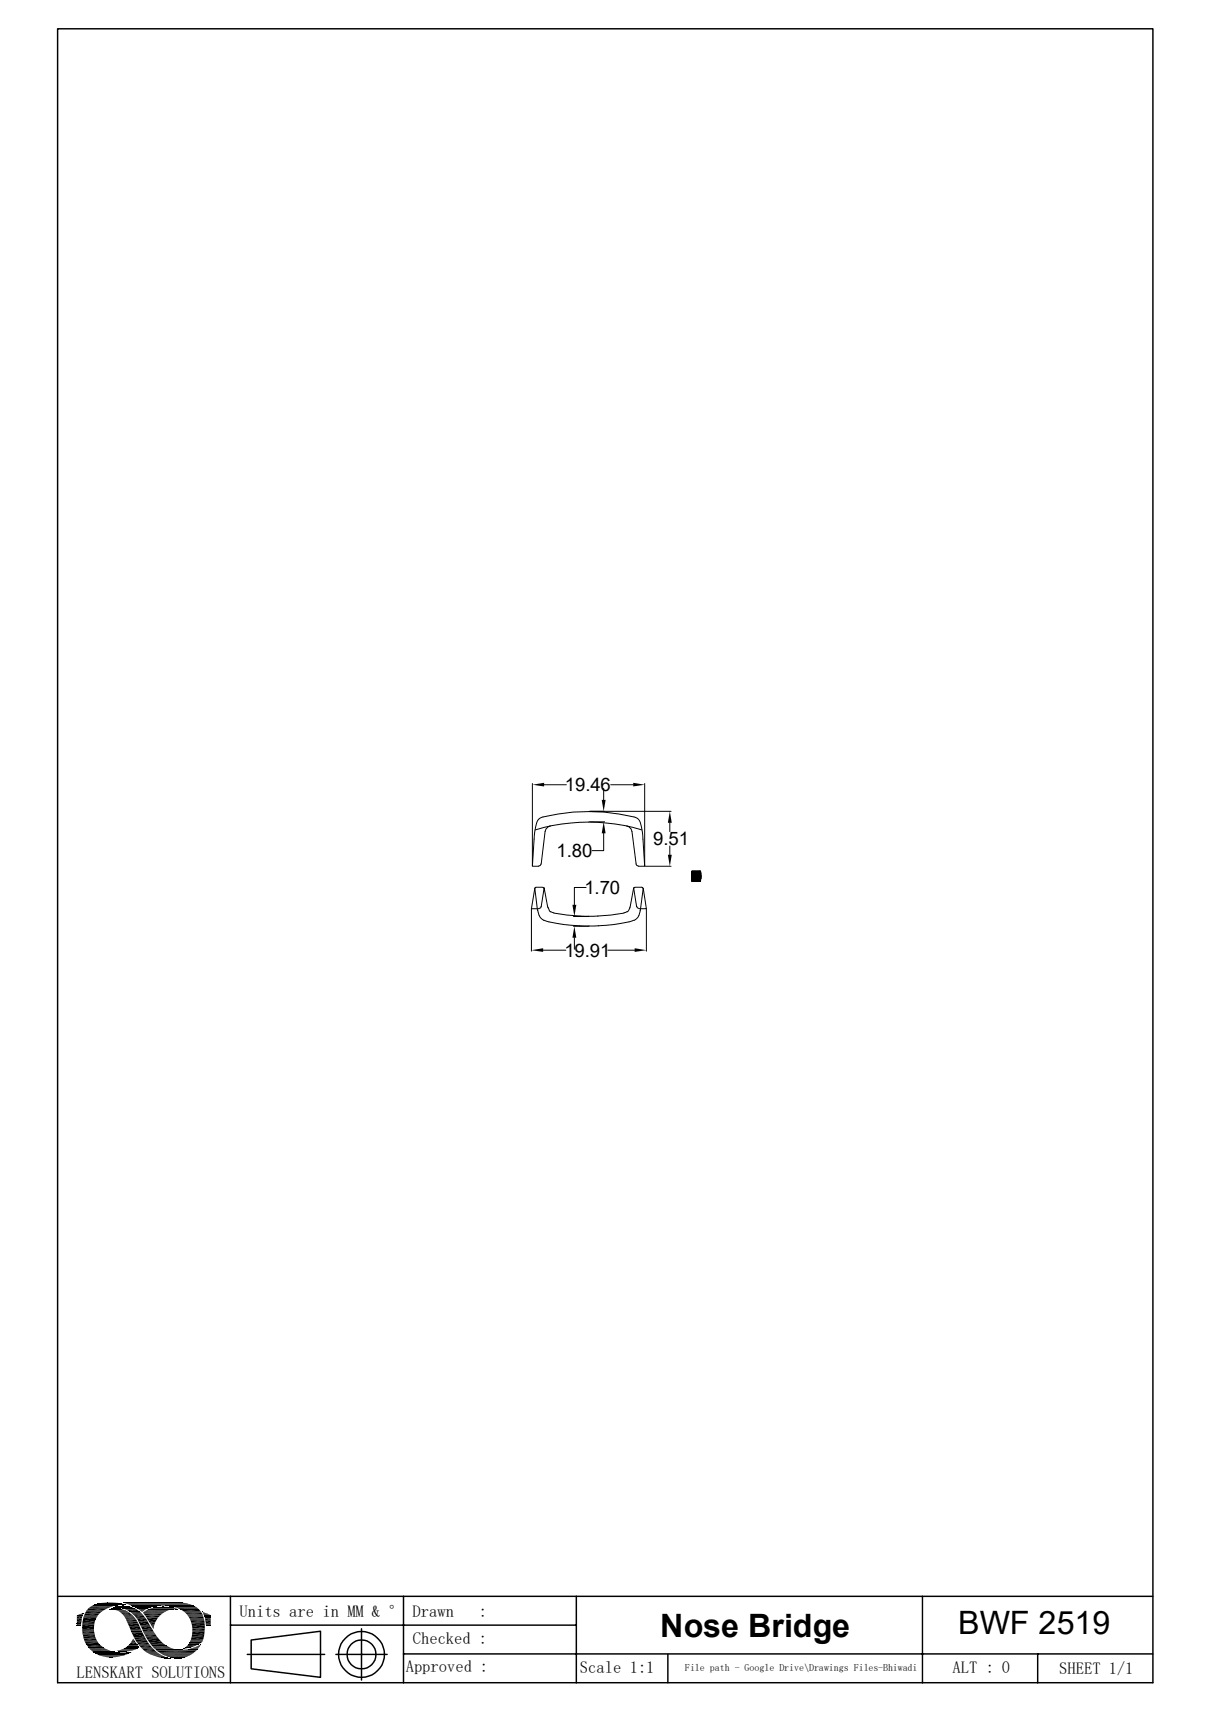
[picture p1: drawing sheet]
<svg xmlns="http://www.w3.org/2000/svg" width="210mm" height="297mm" viewBox="0 0 210 297" stroke-linecap="round" stroke-linejoin="round" font-family="sans-serif">
<g fill="none" stroke="#000" stroke-width=".25">
<path d="M10 5h189.9v286.9h-189.9zM120.1 151.1l-.1 .1M120.2 151.1l-.2 .3M120.4 151.1l-.4 .5M120.6 151.1l-.6 .6M120.7 151.1l-.7 .8M120.9 151.1l-.9 1M121.1 151.1l-1.1 1.2M121.3 151.1l-1.3 1.3M121.5 151.1l-1.5 1.5M121.5 152.9h-.1M121.5 151.3l-1.5 1.5"/>
<path d="M121.5 152.7l-.3 .2M121.5 151.4l-1.5 1.5M121.5 151.6l-1.3 1.3M121.5 151.7l-1.1 1.2M121.5 152.4l-.4 .5M121.6 151.9l-1 1M121.6 152.1l-.9 .8M121.6 152.3l-.7 .6M10 276.9h189.9M14.7 279.7h2.9M40 276.9v15M70 276.9v15"/>
<path d="M99.9 276.9v15M160 276.9v15M14.3 281.7h2.1M14.3 283.3h2.1M14.7 284.9h2.4M15 285.5h2.6M24.6 286.1h2.2M24.9 280.1h3.2M25.1 283.8h2.1M25.3 284h2.1M26.1 285.4h2.7M27.2 286.5h6.8"/>
<path d="M33.1 281.3h2.4M33.4 282.7h2.1M40 281.9h59.9M42.9 287h13.4M43.6 284.5l12-1.5v8l-12-1.5zM58.3 287h8.8M62.7 282.6v8.9M70 286.9h129.9M115.8 287v4.9M180 286.9v5"/>
<circle cx="62.7" cy="287" r="2.51"/>
<circle cx="62.7" cy="287" r="4"/>
</g>
<g fill="none" stroke="#000" stroke-width=".17">
<path d="M92.3 135.9v14.3M94.4 136.1h3.8M104.7 136.8v2M105.9 136.1h3.9M111.8 135.9v14.3M92.2 157.7v7.3M92.8 154.1l-.6 3.5h1.3M92.8 144a32.1 32.1 0 0 1 18.5 0M92.9 154l-.1 .1 .4 3.9M92.9 153.9h1.2M93.3 158a2.01 2.01 0 0 0 1 1.7M93.8 149.9l-.1 .3h-.3"/>
<path d="M93.9 157.3l-.2 .2-.2 .1M94.1 141.7l-.7 .4-.3 .5-.4 2.3-.4 5.4h1.1M94.1 154l.2 .1M94.2 141.7a33.8 33.8 0 0 1 15.7 0M94.3 159.6l.9 .3M94.4 154.1l-.5 3.2M94.4 154l.6 3.4M95.1 157.4l.2 .5M95.2 159.9a33.9 33.9 0 0 0 8.6 .7M95.2 158l.3 .2M95.5 143.3l-.5 .2-.3 .3-.2 .5-.6 5.6M95.5 158.2l.6 .2"/>
<path d="M96.1 158.4a34.5 34.5 0 0 0 7.6 .5M99.4 159h2.7M101.6 154h-2v3M102.2 142.6h2.7M102.3 140.8h14.1M104.7 144.6v3h-2M108.2 158.4l-4.5 .5M108.7 143.3l.4 .2 .3 .3 .2 .5 .7 5.6 .1 .3h.3M108.8 158.2l-.6 .2M109 158l-.2 .2M109.1 159.9l-2.7 .5-2.6 .2M109.2 157.4l-.2 .5"/>
<path d="M109.9 154l-.6 3.4M109.9 154.1l.5 3.2M109.9 159.6l-.8 .3M110 141.7l.7 .4 .3 .5 .5 2.3 .3 5.4h-1.1M110.1 154l-.2 .1M110.1 153.9h1.2M110.4 157.3l.2 .2 .2 .1M111 158a2.01 2.01 0 0 1-1 1.7M111.3 154l.2 .1M111.5 154.1l.6 3.5h-1.3M111.5 154.1l-.5 3.9M111.9 150.3h4.5"/>
<path d="M112.1 157.7v7.3M116.2 142.7v1.6M116.2 146.8v1.5M121.4 151.1l.1 .9-.1 .9M121.5 151.1h-1.5v1.8h1.5M94.2 164.8h3.9M99.4 160.7h2.7M99.6 162.7v2M105.4 164.8h4.7M14.7 279.9h2.6M15 279.4h3M15.3 279h3.5"/>
<path d="M15.7 278.7h3.9M15.9 278.6h4M16 278.6h4.2M16 278.5h4.4M16.2 278.5h4.3M16.3 278.4h5.5M16.4 278.4h5.4M16.5 278.3h5.1M16.7 278.3h4.7M16.9 278.2h4.3M17.1 278.2h3.9M17.5 278.1h3"/>
<path d="M17.6 278.1h2.9M19 279.2h2.1M19.1 279.2h2.2M19.7 278.8l3.3 .1M19.8 278.8h3M19.8 278.8h2.9M19.9 278.7h2.7M20.2 278.7h2.2M20.6 279h2.7M21.3 279h2M21.3 279.1h2.4M21.3 278h10.3"/>
<path d="M21.4 278.1h10.5M21.5 278.1h11M21.8 278h7.4M21.8 278.2h10.8M21.8 278.4h-5.6M22 278.3h10.9M22.2 278.3h10.8M22.3 278.4h10.9M22.5 278.4h10.8M22.6 278.5h11M22.8 278.6h10.8M22.8 278.6h5.1"/>
<path d="M22.9 278.6h4.4M23 278.7h4.2M23.2 278.8h3.3M23.4 278.8h2.8M23.5 278.9h2.5M23.7 279h2.1M24.8 279.8h3.7M24.8 279.8h3.5M24.8 279.9h3.4M24.9 279.7h3.8M25 279.6h3.7M25.1 279.5h4"/>
<path d="M25.4 279.4h3.8M25.4 279.3h4.2M25.7 279.2h4.2M26 279.1h4.8M26.2 279h4.4M26.2 279h4.2M26.6 278.9h3.5M26.8 278.9h3.1M27.1 278.8h2.6M27.3 278.8h2.2M28.7 278.6h5M29.3 278.6h4.4"/>
<path d="M29.4 278.7h4.5M30.1 278.8h4M30.4 278.9h3.8M30.7 279h3.7M30.8 279.2h-5M31 279.1h3.5M31.2 279.2h3.3M31.9 279.7h3M32.1 279.8h2.9M14.3 282.3h2M14.3 282.8h2M14.3 283h2"/>
<path d="M14.3 283.1h2M14.3 283.5h2.1M14.4 281h2.2M14.5 280.5h2.3M14.5 284.2h2.1M14.6 284.7h2.3M15 285.3h2.3M15.3 285.8h2.7M15.4 285.9h2.6M15.4 285.9h2.8M15.5 286h2.8M15.6 286.1h3"/>
<path d="M15.7 286.3h3.3M15.9 286.4h3.1M15.9 286.4h3.6M16 286.6h3.9M16.2 286.6h3.7M16.2 286.6h4.2M16.3 286.7h4.4M16.3 286.7h5.2M16.3 286.8h6.3M16.6 286.9h5.8M16.6 286.9h5.7M16.7 287h5.5"/>
<path d="M16.9 287h5M17 287.1h4.8M17.1 287.1h4.6M17.1 287.2h4.5M17.4 287.3h4M17.7 287.3h3.2M17.9 287.4h2.8M20.2 286.4h2.7M20.2 286.4h2.5M20.5 286.3h2.6M20.7 286.2h2.8M21.1 286.2h2.5"/>
<path d="M21.2 286.1h2.6M21.5 285.9h2.5M21.5 286h2.3M21.8 285.8h2.3M21.9 285.7h2.2M22 285.7h2M22 285.6h2M24.1 285.8h-2.3M25.1 280.2h2.7M25.4 280.6h2M25.4 286.8h2.1M26.1 285.2h2.4"/>
<path d="M26.3 285.5h2.6M26.4 285.6h2.7M26.5 285.7h2.8M26.5 285.8h3.1M26.7 285.9h3.1M26.8 286h3.3M26.8 286.1h3.4M26.9 286.1h3.6M27 286.2h4.1M27.1 286.2h4.6M27.1 286.3h7.1M27.1 286.3h7"/>
<path d="M27.6 286.7h6.1M27.8 286.9h5.7M27.9 286.9h5.5M28 287h5.3M28.2 287.1h5M28.5 287.2h4.4M28.8 287.3h3.9M29 287.5h3.4M29.5 287.5h2.6M29.6 287.6h2.4M31.7 286.2h2.5M32.4 280.1h2.7"/>
<path d="M32.5 280.2h2.7M32.6 280.3h2.6M32.6 280.4h2.6M32.7 280.5h2.6M32.8 285h2.1M32.8 285.1h2M32.9 285h2.1M32.9 280.9h2.5M32.9 284.9h2.2M32.9 284.9h2.1M32.9 284.8h2.2M33 284.7h2.1"/>
<path d="M33 284.6h2.2M33.1 284.5h2.1M33.1 284.6h2.1M33.1 281.5h2.4M33.2 283.9h2.2M33.4 282.5h2.1"/>
</g>
<g fill="#000">
<path d="M92.3 136.1l2.1-.3v.6zM104.4 138.8h.6l-.3 2zM109.8 135.8l2 .3-2 .3zM99.3 157h.6l-.3 2zM104.7 142.6l.3 2h-.6zM116.2 140.8l.3 1.9h-.7zM115.8 148.3h.7l-.3 2zM92.2 164.8l2-.3v.6zM99.6 160.7l.3 2h-.6zM110.1 164.5l2 .3-2 .3zM14.3 279.9h.1zM13.8 280l.5-.1 .1 .1z"/>
<path d="M14.3 279.9h.1v.1zM14.4 279.9l.1-.1zM18.3 278h1.6zM18.7 278h1.2zM19.1 279.1h1.9zM19.2 279.1h1.8zM19.2 279.1h1.7zM19.4 279.1h1.5zM19.5 279.1h1zM19.4 279.1h1.2zM19.5 279.1h1.1zM19.6 279.1h.9z"/>
<path d="M19.6 279.2l1.9 .1zM19.7 278.8h.2zM19.6 279.1h.8zM19.8 279.1h.6zM20 279.3l1.7 .1zM19.8 279.1h.4zM20.1 279l.1 .1zM20.2 279.4h1.6zM20.4 279.4l1.7 .2h-1.4zM20.4 279.4h1.4l.3 .2zM20.5 278.7h1.8zM20.5 278.7h1.7z"/>
<path d="M20.6 278.6l1.6 .1zM20.7 279.6l1.7 .1h-1.5zM20.7 279.6h1.4l.3 .1zM20.6 278.6h1.4zM20.9 278.6h1.1zM20.9 279.7l1.6 .1zM21 279.8l1.7 .2h-1.4zM21 279.8h1.5l.2 .2zM21.2 278.6h.3zM20.9 278.6h.8zM21.2 278.6h.5zM21.5 278.4h.3z"/>
<path d="M21.8 279.2h1.9zM22.4 279.6h1.9zM22.5 279.6h1.8zM22.5 279.6l1.8 .1zM22.6 279.7l2 .2h-1.7zM22.6 279.7h1.7l.3 .2zM22.9 279.9l1.9 .2h-1.7zM22.9 279.9h1.7l.2 .2zM23.7 279l1.9 .1zM23.8 279.1h1.8zM23.8 279.1h1.6zM24 279.1h1.4z"/>
<path d="M24 279.1l1.3 .1zM24 279.2l1 .2h-.7zM24 279.2h1.3l-.3 .2zM24.3 279.4l.6 .1zM24.3 279.4h.7zM24.4 279.5l.3 .1zM24.4 279.5h.5zM24.6 279.6v.1zM24.6 279.6h.1zM27.5 278.8h2zM27.5 278.8h1.9zM28.2 278.8h1.2z"/>
<path d="M28.2 278.8h.7zM30.4 279.2h.4zM30.4 279.2h.5zM30.7 279.2h.2zM30.9 278h.2zM35.1 279.7h.2zM35.1 279.7l.5 .1h-.4zM35.1 279.7l.5 .1zM35.2 279.8l.8 .2h-.7zM35.2 279.8l.8 .2zM35.3 280l1 .1h-1zM35.3 280h.7l.3 .1z"/>
<path d="M13.3 280.2h1.1zM13.3 280.2l1 .1zM13.3 280.3l1 .1h-1zM13.3 280.3h1v.1zM13.3 280.4l.9 .4h-.9zM13.3 280.4h1l-.1 .4zM13.3 280.8h.9zM13.3 280.8l.8 .5h-.8zM13.3 280.8h.9l-.1 .5zM13.3 281.3l.8 .4h-.8zM13.3 281.3h.8v.4zM13.3 281.7h.8z"/>
<path d="M13.3 281.7l.8 .2h-.8zM13.3 281.7h.8v.2zM13.3 281.9h.8zM13.3 281.9l.8 .1zM13.4 280.2h1zM13.7 280.1l.7 .1zM13.7 280.1h.7zM13.8 280h.6zM14.3 282.3l2 .4h-2zM14.3 282.3h2v.4zM18.3 287.4l1.9 .1zM18.3 287.4h1.9z"/>
<path d="M18.4 287.5h1.1zM18.4 287.5h1.8zM18.9 287.5h.6zM19 287.5h.5zM20.4 286.4l1.9 .1zM20.4 286.4h2zM20.6 286.5h1.5zM20.6 286.5h1.7zM20.7 286.5h1.1zM20.7 286.5h1.4zM21 286.5h.6zM21 286.5h.8z"/>
<path d="M21.3 280l1.7 .2h-1.6zM21.3 280h1.4l.3 .2zM21.3 286.5h.3zM21.4 286.5h.2zM21.4 280.2l1.8 .3h-1.6zM21.4 280.2h1.6l.2 .3zM21.6 280.5h1.6zM21.6 280.5l1.8 .2h-1.7zM21.6 280.5h1.6l.2 .2zM21.7 280.7l1.8 .1h-1.7zM21.7 280.7h1.7l.1 .1zM21.8 280.8l1.8 .2h-1.7z"/>
<path d="M21.8 280.8h1.7l.1 .2zM21.9 281l1.8 .1zM21.9 281.1l1.9 .2h-1.8zM21.9 281.1h1.8l.1 .2zM21.5 286.7h1.1zM21.9 286.7h.7zM22 281.3l1.8 .1zM22 286.7h.6zM22.1 281.4l1.9 .3h-1.8zM22.1 281.4h1.7l.2 .3zM22.1 285.6l1.9 .1zM22.1 285.6h1.9z"/>
<path d="M22.2 281.7l2 .5h-1.8zM22.2 281.7h1.8l.2 .5zM22.2 285.5l1.8 .1zM22.2 285.5h1.7zM22.2 286.7h.5zM22.3 286.7h.4zM22.4 286.7h.3zM22.4 282.2l2.1 .5h-1.9zM22.4 282.2h1.8l.3 .5zM22.4 285.3h1.4zM22.4 285.3l1.5 .2h-1.7zM22.4 285.3h1.4l.1 .2z"/>
<path d="M22.6 286.6h.2zM22.6 282.7l1.9 .1zM22.7 282.8l1.9 .1zM22.7 282.9l1.9 .1zM22.7 285l1.1 .3h-1.4zM22.7 285h.9l.2 .3zM22.7 283h1.9zM22.7 284.9l.9 .1zM22.8 283l1.9 .2h-1.9zM22.8 283h1.8l.1 .2zM22.8 283.2l2.3 .9h-1.9zM22.8 283.2h1.9l.4 .9z"/>
<path d="M22.9 284.7l.6 .2h-.8zM22.9 284.7h.5l.1 .2zM22.6 286.6h.3zM22.9 284.6l.5 .1h-.5zM22.9 284.6h.4l.1 .1zM23 284.4h.2zM23 284.4l.3 .2h-.4zM23 284.4l.3 .2zM23.1 284.4h.1zM23.1 280.1l1.8 .2h-1.5zM23.1 280.1h1.7l.1 .2zM23.4 280.3l1.8 .4h-1.6z"/>
<path d="M23.4 280.3h1.5l.3 .4zM23.6 280.7l1.7 .1zM23.7 280.8l1.9 .4h-1.6zM23.7 280.8h1.6l.3 .4zM24 281.2l1.6 .1zM24 281.3l2 .7h-1.7zM24 281.3h1.6l.4 .7zM24.3 282l1.8 .2h-1.7zM24.3 282h1.7l.1 .2zM24.4 282.2l2 .5h-1.7zM24.4 282.2h1.7l.3 .5zM24.7 282.7l1.9 .3h-1.8z"/>
<path d="M24.7 282.7h1.7l.2 .3zM24.8 283l1.9 .2h-1.8zM24.8 283h1.8l.1 .2zM24.9 283.2h1.8zM24.9 283.2l1.9 .1zM24.9 283.3h1.9zM25 283.3l1.9 .1zM25 283.4l2 .1h-1.9zM25 283.4h1.9l.1 .1zM25.1 283.5l1.9 .1zM25.4 280.6l2 .1zM25.4 280.7l1.7 .4h-1.4z"/>
<path d="M25.4 280.7h2l-.3 .4zM25.5 284.4l2.5 .5h-2.1zM25.5 284.4h2.1l.4 .5zM25.7 281.1l1.2 .4h-.9zM25.7 281.1h1.4l-.2 .4zM25.8 286.9l2 .1h-1.7zM25.8 286.9h1.7l.3 .1zM26 281.5l.9 .1zM26 281.6l.8 .3h-.6zM26 281.6h.9l-.1 .3zM26.1 287l2 .2h-1.5zM26.1 287h1.7l.3 .2z"/>
<path d="M26.2 281.9l.5 .2h-.4zM26.2 281.9h.6l-.1 .2zM26.3 282.1l.4 .1h-.3zM26.3 282.1h.4v.1zM26.4 282.2l.2 .3zM26.4 282.2h.3l-.1 .3zM26.5 282.5l.1 .1zM26.6 287.2l1.7 .1zM26.8 287.3l1.9 .2h-1.2zM26.8 287.3h1.5l.4 .2zM27.5 287.5h1.3zM27.6 287.5l1.4 .1z"/>
<path d="M28 287.6h1.1zM28.1 287.6l1.1 .1zM28.2 287.7h1.1zM28.5 287.7h.9zM28.6 287.7h.9zM29 287.7h.5zM29.2 287.7h.3zM29.3 287.7h.2zM29.6 287.5l2 .2zM30.2 287.7h1.3zM30.2 287.7h1.4zM30.4 287.7h.9z"/>
<path d="M30.4 287.7h1.1zM30.5 287.7h.5zM30.5 287.7h.8zM30.7 287.7h.3zM31.8 286h.2zM31.8 286h.1zM31.8 286h.4zM31.9 286h.4zM32.1 285.8h.8zM32.1 285.8h.9zM31.9 286l.2-.2 .2 .2zM32.1 285.8h.8l-.6 .2z"/>
<path d="M32.1 285.8h1zM32.2 285.8h.9zM32.3 286.2h1.9zM32.2 285.8l.2-.2 .7 .2zM32.4 285.6h1.3l-.6 .2zM32.5 285.5l1.2 .1zM32.5 285.5h1.3zM32.6 286.1h1.6zM32.7 285.2l1.1 .3h-1.3zM32.7 285.2h1.8l-.7 .3zM32.7 286.1h1.5zM32.7 285.2h1.8z"/>
<path d="M32.8 285l2 .1zM32.8 285.1l1.7 .1h-1.8zM32.8 285.1h2l-.3 .1zM32.8 286.1h1.5zM33.1 286h1.3zM33.2 281.6l2.3 .5h-2.2zM33.2 281.6h2.3v.5zM33.2 284l2 .5h-2.1zM33.2 284h2.1l-.1 .5zM33.2 286h1.2zM33.4 283l2 .5h-2.1zM33.4 283h2.1l-.1 .5z"/>
<path d="M33.4 285.9h1zM33.6 285.8h.9zM33.7 285.8h.8zM33.9 285.7h.6zM34.1 285.7h.5zM34.1 285.7l.3-.2 .2 .2zM34.4 285.5h.3l-.1 .2zM34.4 285.5l.3-.1v.1zM34.7 285.4v.1zM34.7 285.4l.1-.1zM35.3 280.1l1.1 .1zM35.3 280.2h1.2z"/>
<path d="M35.3 280.2l1.2 .1zM35.4 280.3l1.1 .1h-1.1zM35.4 280.3h1.1v.1zM35.4 280.4h1.1zM35.5 280.4l1 .2h-1zM35.5 280.4h1v.2zM35.5 280.6h1zM35.5 280.6l1 .1zM35.6 280.7l.9 .1zM35.6 280.8l.9 .3h-.9zM35.6 280.8h.9v.3zM35.6 281.1h.9z"/>
<path d="M35.6 281.1l.9 .5h-.8zM35.6 281.1h.9v.5zM35.7 281.6l.8 .2h-.8zM35.7 281.6h.8v.2zM35.7 281.8l.8 .2h-.8zM35.7 281.8h.8v.2zM35.7 282h.8zM35.7 282l.8 .1zM35.8 282.1h.7zM35.9 282.1h.6zM36 282.1h.5zM36.4 282.1h.1z"/>
</g>
<g fill="none" stroke="#000" stroke-width=".21">
<path d="M14.9 279.5h3M15.5 278.8h3.9M32.2 279.9h2.9M14.3 281.5h2.1M14.5 280.4h2.5M15.2 285.7h2.7M24 285.4h2.1M24.4 285.9h2.1M24.9 286.4h2.1M25.1 286.6h2.2M25.4 284.2h2.2M33 281.1h2.4"/>
<path d="M33.4 282.9h2.1"/>
</g>
<path d="M15.1 279.2h3.5M21.9 279.4h2.3M31.4 279.4h3.4M14.4 284h2.2M14.6 280.1h2.7M23.2 284.2h2.1M25.9 285h2.5M33.3 283.7h2.1" fill="none" stroke="#000" stroke-width=".34"/>
<path d="M14.4 283.7h2.1M14.8 285.2h2.5M23.4 284.5h2.1M23.6 284.8h2.1M23.8 285.1h2.1M24.2 285.6h2.1M25.2 280.4h2.6M32.7 280.6h2.6" fill="none" stroke="#000" stroke-width=".3"/>
<path d="M14.3 282.1h2M14.4 280.8h2.4M33.3 282.3h2.2" fill="none" stroke="#000" stroke-width=".42"/>
<path d="M14.3 281.2h2.3M14.5 284.5h2.3" fill="none" stroke="#000" stroke-width=".38"/>
<g font-size="5.6">
<text x="114.5" y="283.9">Nose Bridge</text>
<text x="166.2" y="283.5">BWF 2519</text>
</g>
<g font-size="3.2">
<text x="98" y="137.2">19.46</text>
<text x="96.5" y="148.7">1.80</text>
<text x="113.3" y="146.6">9.51</text>
<text x="101.3" y="155.1">1.70</text>
<text x="97.9" y="165.9">19.91</text>
</g>
<g font-size="2.9">
<text x="41.5" y="280.6">Units are in MM &amp; °</text>
<text x="71.5" y="280.6">Drawn</text>
<text x="83" y="280.6">:</text>
<text x="71.6" y="285.2">Checked :</text>
<text x="13.3" y="291.1">LENSKART SOLUTIONS</text>
<text x="70.4" y="290.1">Approved :</text>
<text x="100.6" y="290.3">Scale 1:1</text>
<text x="165.2" y="290.3">ALT : 0</text>
<text x="183.7" y="290.4">SHEET 1/1</text>
</g>
<text font-size="1.7" x="118.8" y="289.9">File path - Google Drive\Drawings Files-Bhiwadi</text>
</svg>
